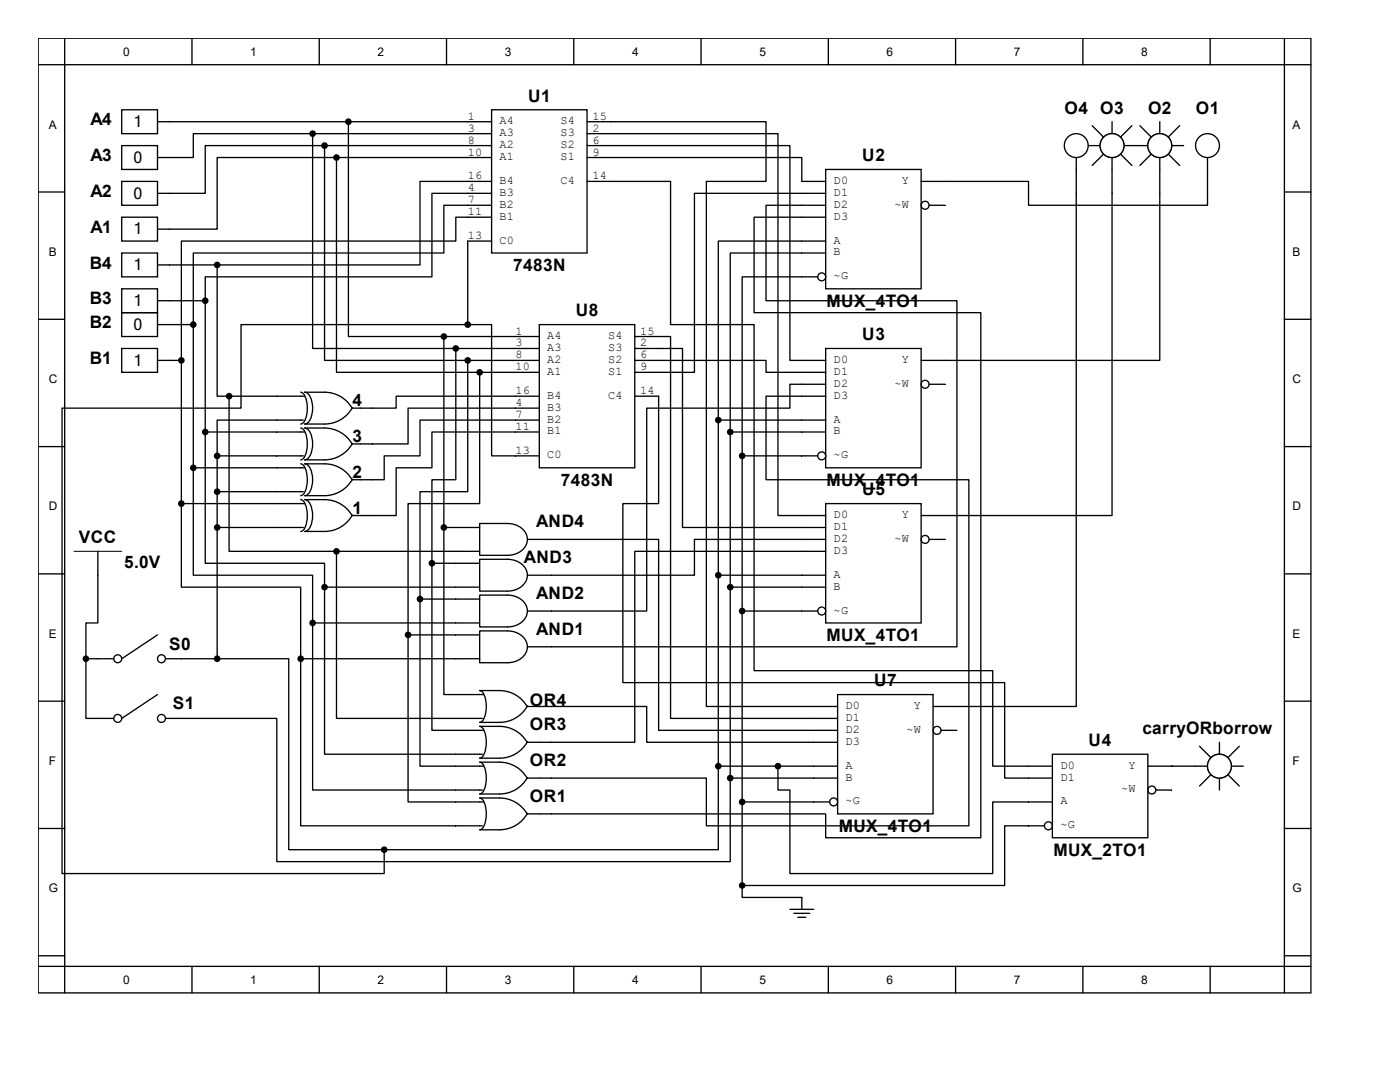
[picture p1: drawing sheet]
<svg xmlns="http://www.w3.org/2000/svg" width="279mm" height="216mm" viewBox="0 0 279 216" stroke-linecap="round" stroke-linejoin="round" font-family="sans-serif">
<g fill="none" stroke="#000" stroke-width=".26">
<path d="M7.6 7.6h254v190.5h-254zM7.6 12.9h254M12.9 7.6v190.5M38.3 7.6v5.3M63.7 7.6v5.3M89.1 7.6v5.3M114.5 7.6v5.3M139.9 7.6v5.3M165.3 7.6v5.3M190.7 7.6v5.3M216.1 7.6v5.3M241.5 7.6v5.3"/>
<path d="M256.3 7.6v190.5M7.6 38.3h5.3M24.3 21.9h7.1v4.8h-7.1zM24.3 29.1h7.1v4.7h-7.1zM24.3 36.2h7.1v4.8h-7.1zM31.4 31.4h2.4M31.4 24.3h2.4M31.4 38.6h2.4M93.3 29.1h4.8M93.3 31.4h4.8M93.3 24.3h4.8M93.3 26.7h4.8"/>
<path d="M93.3 36.2h4.8M93.3 38.6h4.8M98.1 21.9h19.1v28.6h-19.1zM117.2 29.1h4.7M117.2 31.4h4.7M117.2 24.3h4.7M117.2 26.7h4.7M117.2 36.2h4.7M160 36.2h4.8M160 38.6h4.8M164.8 33.8h19v23.8h-19zM183.8 36.2h4.8"/>
<path d="M226.7 29.1h2.4M227.5 25.1l2.4 2.4M229.9 30.6l-2.4 2.4M231.5 24.3v2.4M231.5 31.4v2.4M233 30.6l2.4 2.4M233.8 29.1h2.4M235.4 25.1l-2.4 2.4M241 31.4v7.2M256.3 38.3h5.3M24.3 43.3h7.1v4.8h-7.1zM24.3 50.5h7.1v4.7h-7.1z"/>
<path d="M24.3 57.6h7.1v4.8h-7.1zM31.4 45.7h2.4M31.4 52.9h2.4M93.3 41h4.8M93.3 48.1h4.8M93.3 43.3h4.8M160 41h4.8M160 48.1h4.8M160 43.3h4.8M160 50.5h4.8M160 55.2h3.2M185.4 41h3.2"/>
<path d="M7.6 63.7h5.3M24.3 62.4h7.1v4.8h-7.1zM24.3 69.5h7.1v4.8h-7.1zM31.4 60h2.4M31.4 64.8h2.4M31.4 71.9h2.4M55.2 79.1h5.6M60 78.3a2.4 2.4 0 0 1 1.3 2.4v1.5a2.4 2.4 0 0 1-1.3 2.4M160 71.9h4.8M160 79.1h4.8M160 74.3h4.8M160 76.7h4.8"/>
<path d="M164.8 69.5h19v23.8h-19zM183.8 71.9h4.8M185.4 76.7h3.2M256.3 63.7h5.3M7.6 89.1h5.3M55.2 83.8h5.3M55.2 86.2h5.6M55.2 91h5.3M55.2 93.3h5.6M55.2 98.1h5.3M60 99.7a2.4 2.4 0 0 1 1.3 2.4v1.5a2.4 2.4 0 0 1-1.3 2.4M60 85.4a2.4 2.4 0 0 1 1.3 2.5v1.4a2.4 2.4 0 0 1-1.3 2.5"/>
<path d="M60 92.6a2.4 2.4 0 0 1 1.3 2.4v1.5a2.4 2.4 0 0 1-1.3 2.4M70.3 81.4h4M70.3 88.6h4M70.3 95.7h4M70.3 81.3a6.3 6.3 0 0 1-5.5 3.3h-4a2.38 2.38 0 0 0 1.5-2.4 4.1 4.1 0 0 0-1.1-3.9h-.4h4a6.3 6.3 0 0 1 5.5 3.2M70.3 88.5a6.3 6.3 0 0 1-5.5 3.3h-4a2.38 2.38 0 0 0 1.5-2.5 4.1 4.1 0 0 0-1.1-3.8l-.4-.1h4a6.3 6.3 0 0 1 5.5 3.2M70.3 95.6a6.3 6.3 0 0 1-5.5 3.3h-4a2.38 2.38 0 0 0 1.5-2.4 4.1 4.1 0 0 0-1.1-3.9h-.4h4a6.3 6.3 0 0 1 5.5 3.2M160 83.8h4.8M160 86.2h4.8M160 91h3.2M256.3 89.1h5.3M7.6 114.5h5.3"/>
<path d="M19.5 110v4.8M55.2 100.5h5.6M55.2 105.3h5.3M70.3 102.9h4M70.3 102.8a6.3 6.3 0 0 1-5.5 3.2h-4a2.38 2.38 0 0 0 1.5-2.4 4.1 4.1 0 0 0-1.1-3.8l-.4-.1h4a6.3 6.3 0 0 1 5.5 3.2M160 105.3h4.8M160 102.9h4.8M160 114.8h4.8M160 117.2h4.8M160 107.6h4.8M160 110h4.8M164.8 100.5h19v23.8h-19z"/>
<path d="M183.8 102.9h4.8M185.4 107.6h3.2M256.3 114.5h5.3M7.6 139.9h5.3M19.5 131.4h3.2M31.4 126.7l-7.1 4.7M31.4 138.6l-7.1 4.8M33 131.4h3.2M160 121.9h3.2M167.2 138.6h19v23.8h-19zM256.3 139.9h5.3M19.5 143.4h3.2"/>
<path d="M33 143.4h3.2M162.4 143.4h4.8M162.4 152.9h4.8M162.4 155.3h4.8M162.4 141h4.8M162.4 145.7h4.8M162.4 148.1h4.8M186.2 141h4.8M187.8 145.7h3.2M7.6 165.3h5.3M160 179.1v2.4M162.4 160h3.2"/>
<path d="M256.3 165.3h5.3M7.6 190.7h5.3M7.6 192.8h254M38.3 192.8v5.3M63.7 192.8v5.3M89.1 192.8v5.3M114.5 192.8v5.3M139.9 192.8v5.3M157.6 181.5h4.8M158.4 182.2h3.2M159.2 183h1.6M165.3 192.8v5.3"/>
<path d="M190.7 192.8v5.3M216.1 192.8v5.3M241.5 192.8v5.3M256.3 190.7h5.3"/>
<circle cx="231.5" cy="29.1" r="2.38"/>
<circle cx="241" cy="29.1" r="2.38"/>
<circle cx="164" cy="55.2" r=".79"/>
<circle cx="184.6" cy="41" r=".79"/>
<circle cx="184.6" cy="76.7" r=".79"/>
<circle cx="164" cy="91" r=".79"/>
<circle cx="184.6" cy="107.6" r=".79"/>
<circle cx="23.5" cy="131.4" r=".79"/>
<circle cx="32.2" cy="131.4" r=".79"/>
<circle cx="164" cy="121.9" r=".79"/>
<circle cx="23.5" cy="143.4" r=".79"/>
<circle cx="32.2" cy="143.4" r=".79"/>
<circle cx="187" cy="145.7" r=".79"/>
<circle cx="166.4" cy="160" r=".79"/>
</g>
<path d="M14.8 110h9.5" fill="none" stroke="#000" stroke-width=".2"/>
<circle cx="231.5" cy="29.1" r="2.38" fill="#fff" stroke="#000" stroke-width=".26"/>
<g fill="none" stroke="#000" stroke-width=".26">
<path d="M217.2 29.1h2.4M218 25.1l2.3 2.4M220.3 30.6l-2.3 2.4M221.9 24.3v2.4M221.9 31.4v2.4M223.5 30.6l2.4 2.4M224.3 29.1h2.4M225.9 25.1l-2.4 2.4M231.5 33.8v4.8"/>
<circle cx="221.9" cy="29.1" r="2.38"/>
</g>
<circle cx="221.9" cy="29.1" r="2.38" fill="#fff" stroke="#000" stroke-width=".26"/>
<g fill="none" stroke="#000" stroke-width=".26">
<path d="M33.8 24.3h59.5M62.4 26.7h-23.8v4.7h-4.8M62.4 26.7v42.8h28.6M62.4 26.7h30.9M64.8 29.1h-23.8v9.5h-7.2M64.8 29.1v42.8h28.5M64.8 29.1h28.5M67.2 31.4h-23.9v14.3h-9.5M67.2 31.4v42.9h28.5M67.2 31.4h26.1M69.5 24.3v42.9h19.1M93.3 38.6h-7.1v16.6h-45.2v4.8"/>
<path d="M93.3 36.2h-9.5v16.7h-40.5M121.9 31.4h38.1v4.8M121.9 29.1h35.7v42.8h2.4M121.9 26.7h33.4v76.2h4.7M121.9 24.3h31v11.9h-11.9v104.8h21.4M160 38.6h-21.4v35.7h-11.9M188.6 36.2h16.7v4.8h35.7v-2.4M214.8 31.4v109.6h-23.8M221.9 33.8v69.1h-33.3M231.5 38.6v33.3h-42.9M33.8 52.9h9.5M43.3 52.9v26.2h2.4"/>
<path d="M93.3 43.3h-2.3v4.8h-54.8v23.8M93.3 41h-4.7v9.5h-50v14.3M160 43.3h-9.5v19.1h45.2v104.8h-30.9v-4.8h-59.5M160 48.1h-16.6v35.7M160 50.5h-14.3v35.7M160 41h-7.1v19h38.1v69.1h-85.7M33.8 71.9h2.4M33.8 64.8h4.8M33.8 60h7.2M36.2 71.9v28.6M38.6 64.8v28.5M41 60v26.2"/>
<path d="M45.7 79.1v30.9h21.5M45.7 79.1h9.5M88.6 67.2h19M88.6 67.2v38.1M91 69.5v26.2h-4.8v16.7M91 69.5h16.6M93.3 71.9v26.2h-9.5v21.4M93.3 71.9h14.3M95.7 74.3v26.2h-14.3v26.2M95.7 74.3h11.9M107.6 64.8h19.1v28.5h-19.1zM107.6 79.1h-28.5v2.3h-4.8"/>
<path d="M126.7 71.9h26.2v2.4h7.1M126.7 69.5h9.5v35.8h23.8M126.7 67.2h7.1v76.2h28.6M126.7 79.1h4.7M160 79.1h-7.1v16.6h40.5v69.1h-52.4v-9.5h-35.7M160 76.7h-2.4v4.7h-28.5v40.5h-23.8M38.6 93.3v21.5h23.8v9.5M38.6 93.3h16.6M41 86.2v26.2h23.8v4.8M41 86.2h14.2M43.3 91h11.9M43.3 91v40.4h-7.1"/>
<path d="M43.3 98.1h11.9M55.2 83.8h-11.9v7.2M102.9 91h4.7M107.6 81.4h-26.2v7.2h-7.1M107.6 83.8h-23.8v7.2h-7.1v4.7h-2.4M107.6 86.2h-21.4v7.1h-7.1v9.6h-4.8M143.4 83.8h16.6M143.4 83.8v69.1M145.7 86.2h14.3M145.7 86.2v69.1M19.5 114.8v9.5h-2.4v7.1M36.2 100.5v16.7h23.8v14.2"/>
<path d="M36.2 100.5h19M43.3 105.3h11.9M64.8 117.2v33.3h31.5M64.8 117.2h30.9M67.2 110v33.4h29.1M67.2 110h28.5M83.8 119.5v33.4h12.7M83.8 119.5h11.9M86.2 112.4v33.3h10.3M86.2 112.4h9.5M88.6 105.3v33.3h7.9M88.6 105.3h7.1"/>
<path d="M95.7 104.5h5.6a3.6 3.6 0 0 1 4 3.1 3.6 3.6 0 0 1-4 3.2h-5.6zM95.7 118.7h5.6a3.6 3.6 0 0 1 4 3.2 3.6 3.6 0 0 1-4 3.2h-5.6zM95.7 111.6h5.6a3.6 3.6 0 0 1 4 3.2 3.6 3.6 0 0 1-4 3.2h-5.6zM105.3 107.6h26.1v38.1h31M143.4 114.8h16.6M145.7 117.2h14.3M160 107.6h-21.4v7.2h-33.3M160 110h-33.3v38.1h-21.4M17.1 131.4v12h2.4M17.1 131.4h2.4M60 131.4v33.4h36.3M60 131.4h35.7"/>
<path d="M62.4 124.3v33.3h33.9M62.4 124.3h33.3M81.4 126.7v33.3h15.1M81.4 126.7h14.3M95.7 125.9h5.6a3.6 3.6 0 0 1 4 3.2 3.6 3.6 0 0 1-4 3.1h-5.6zM36.2 143.4h19v28.5h90.5v-16.6M105.3 141h23.8v7.1h33.3M105.3 140.9a6.3 6.3 0 0 1-5.6 3.2h-4a2.4 2.4 0 0 0 1.3-2.4v-1.5a2.4 2.4 0 0 0-1.3-2.4h4a6.3 6.3 0 0 1 5.5 3.2M105.3 155.1a6.3 6.3 0 0 1-5.6 3.3h-4a2.4 2.4 0 0 0 1.3-2.4v-1.5a2.4 2.4 0 0 0-1.3-2.4h4a6.3 6.3 0 0 1 5.5 3.2M105.3 148a6.3 6.3 0 0 1-5.6 3.3h-4a2.4 2.4 0 0 0 1.3-2.5v-1.4a2.4 2.4 0 0 0-1.3-2.5h4a6.3 6.3 0 0 1 5.5 3.2M145.7 155.3h16.7M238.6 152.9h2.4"/>
<path d="M239.4 148.9l2.4 2.4M241.8 154.5l-2.4 2.3M243.4 148.1v2.4M243.4 155.3v2.3M245 154.5l2.3 2.3M245.7 152.9h2.4M247.3 148.9l-2.3 2.4M105.3 162.3a6.3 6.3 0 0 1-5.6 3.3h-4a2.4 2.4 0 0 0 1.3-2.5v-1.4a2.4 2.4 0 0 0-1.3-2.5h4a6.3 6.3 0 0 1 5.5 3.2"/>
<circle cx="214.8" cy="29.1" r="2.38"/>
<circle cx="243.4" cy="152.9" r="2.38"/>
</g>
<g fill="#000" stroke="#000" stroke-width=".26">
<circle cx="62.4" cy="26.7" r=".53"/>
<circle cx="64.8" cy="29.1" r=".53"/>
<circle cx="67.2" cy="31.4" r=".53"/>
<circle cx="69.5" cy="24.3" r=".53"/>
<circle cx="43.3" cy="52.9" r=".53"/>
<circle cx="36.2" cy="71.9" r=".53"/>
<circle cx="38.6" cy="64.8" r=".53"/>
<circle cx="41" cy="60" r=".53"/>
<circle cx="45.7" cy="79.1" r=".53"/>
<circle cx="88.6" cy="67.2" r=".53"/>
<circle cx="91" cy="69.5" r=".53"/>
<circle cx="93.3" cy="71.9" r=".53"/>
<circle cx="95.7" cy="74.3" r=".53"/>
<circle cx="38.6" cy="93.3" r=".53"/>
<circle cx="41" cy="86.2" r=".53"/>
<circle cx="43.3" cy="98.1" r=".53"/>
<circle cx="43.3" cy="91" r=".53"/>
<circle cx="143.4" cy="83.8" r=".53"/>
<circle cx="145.7" cy="86.2" r=".53"/>
<circle cx="36.2" cy="100.5" r=".53"/>
<circle cx="43.3" cy="105.3" r=".53"/>
<circle cx="64.8" cy="117.2" r=".53"/>
<circle cx="67.2" cy="110" r=".53"/>
<circle cx="83.8" cy="119.5" r=".53"/>
<circle cx="86.2" cy="112.4" r=".53"/>
<circle cx="88.6" cy="105.3" r=".53"/>
<circle cx="143.4" cy="114.8" r=".53"/>
<circle cx="145.7" cy="117.2" r=".53"/>
<circle cx="17.1" cy="131.4" r=".53"/>
<circle cx="43.3" cy="131.4" r=".53"/>
<circle cx="60" cy="131.4" r=".53"/>
<circle cx="62.4" cy="124.3" r=".53"/>
<circle cx="81.4" cy="126.7" r=".53"/>
<circle cx="143.4" cy="152.9" r=".53"/>
<circle cx="145.7" cy="155.3" r=".53"/>
</g>
<circle cx="243.4" cy="152.9" r="2.38" fill="#fff" stroke="#000" stroke-width=".26"/>
<g fill="none" stroke="#000" stroke-width=".26">
<path d="M121.9 36.2h11.9v28.6h16.7v69h47.6v19.1h11.9M93.3 48.1v16.7M160 55.2h-11.9v35.8M93.3 64.8h-45.2v16.6h-35.7v92.9h64.3v-4.8M93.3 64.8h4.8v26.2h4.8M131.4 79.1v21.4h-7.1v35.7h76.2v19.1h9.5M148.1 91h11.9M148.1 91v85.7M43.3 131.4h14.3v38.1h19.1M148.1 121.9h11.9M155.3 152.9v4.7h2.3v16.7h40.5v-14.3h11.9M162.4 152.9h-19v16.6h-66.7"/>
<path d="M210 150.5h19.1v16.7h-19.1zM229.1 152.9h9.5M230.7 157.6h3.1M233.8 152.9h.1M148.1 176.7v2.4h11.9M148.1 160h14.3M208.4 164.8h-7.9v11.9h-52.4"/>
<circle cx="229.9" cy="157.6" r=".79"/>
<circle cx="209.2" cy="164.8" r=".79"/>
</g>
<g fill="#000" stroke="#000" stroke-width=".26">
<circle cx="93.3" cy="64.8" r=".53"/>
<circle cx="148.1" cy="91" r=".53"/>
<circle cx="148.1" cy="121.9" r=".53"/>
<circle cx="155.3" cy="152.9" r=".53"/>
<circle cx="76.7" cy="169.5" r=".53"/>
<circle cx="148.1" cy="176.7" r=".53"/>
<circle cx="148.1" cy="160" r=".53"/>
</g>
<g font-size="3.4">
<text x="105.4" y="20.3">U1</text>
<text x="212.4" y="22.6">O4</text>
<text x="219.6" y="22.6">O3</text>
<text x="229.1" y="22.6">O2</text>
<text x="238.6" y="22.6">O1</text>
<text x="18.1" y="25">A4</text>
<text x="18.1" y="32.2">A3</text>
<text x="172" y="32.2">U2</text>
<text x="18.1" y="39.3">A2</text>
<text x="18.1" y="46.5">A1</text>
<text x="17.9" y="53.6">B4</text>
<text x="102.4" y="54.1">7483N</text>
<text x="17.9" y="60.7">B3</text>
<text x="17.9" y="65.5">B2</text>
<text x="114.9" y="63.1">U8</text>
<text x="165" y="61.3">MUX_4TO1</text>
<text x="172" y="67.9">U3</text>
<text x="17.9" y="72.6">B1</text>
<text x="70.3" y="81.1">4</text>
<text x="70.3" y="88.3">3</text>
<text x="70.3" y="95.4">2</text>
<text x="111.9" y="97">7483N</text>
<text x="165" y="97">MUX_4TO1</text>
<text x="172" y="98.8">U5</text>
<text x="70.3" y="102.6">1</text>
<text x="107" y="105.2">AND4</text>
<text x="15.7" y="108.4">VCC</text>
<text x="24.8" y="113.4">5.0V</text>
<text x="104.6" y="112.4">AND3</text>
<text x="107" y="119.5">AND2</text>
<text x="33.8" y="129.8">S0</text>
<text x="107" y="126.6">AND1</text>
<text x="165" y="128">MUX_4TO1</text>
<text x="174.5" y="136.9">U7</text>
<text x="34.5" y="141.4">S1</text>
<text x="105.7" y="140.9">OR4</text>
<text x="105.7" y="145.7">OR3</text>
<text x="217.3" y="148.8">U4</text>
<text x="228" y="146.5">carryORborrow</text>
<text x="105.7" y="152.8">OR2</text>
<text x="105.7" y="160">OR1</text>
<text x="167.4" y="166.1">MUX_4TO1</text>
<text x="210.2" y="170.8">MUX_2TO1</text>
</g>
<g font-size="3.2">
<text x="26.7" y="25.4">1</text>
<text x="26.7" y="32.5">0</text>
<text x="26.7" y="39.6">0</text>
<text x="26.7" y="46.8">1</text>
<text x="26.7" y="53.9">1</text>
<text x="26.7" y="61.1">1</text>
<text x="26.7" y="65.8">0</text>
<text x="26.7" y="73">1</text>
</g>
<g font-size="2.4">
<text x="24.6" y="11.1">0</text>
<text x="50" y="11.1">1</text>
<text x="75.4" y="11.1">2</text>
<text x="100.8" y="11.1">3</text>
<text x="126.2" y="11.1">4</text>
<text x="151.6" y="11.1">5</text>
<text x="177" y="11.1">6</text>
<text x="202.4" y="11.1">7</text>
<text x="227.8" y="11.1">8</text>
<text x="93.3" y="23.9">1</text>
<text x="118.2" y="23.9">15</text>
<text x="9.7" y="25.7">A</text>
<text x="93.3" y="28.7">8</text>
<text x="93.3" y="26.3">3</text>
<text x="99.7" y="29.5">A2</text>
<text x="99.7" y="24.8">A4</text>
<text x="99.7" y="27.2">A3</text>
<text x="111.8" y="24.8">S4</text>
<text x="111.8" y="27.2">S3</text>
<text x="111.8" y="29.5">S2</text>
<text x="118.2" y="26.3">2</text>
<text x="118.2" y="28.7">6</text>
<text x="257.9" y="25.7">A</text>
<text x="93.3" y="31">10</text>
<text x="93.3" y="35.8">16</text>
<text x="99.7" y="31.9">A1</text>
<text x="111.8" y="31.9">S1</text>
<text x="118.2" y="35.8">14</text>
<text x="118.2" y="31">9</text>
<text x="93.3" y="40.6">7</text>
<text x="93.3" y="38.2">4</text>
<text x="99.7" y="41.4">B2</text>
<text x="99.7" y="36.7">B4</text>
<text x="99.7" y="39.1">B3</text>
<text x="111.8" y="36.7">C4</text>
<text x="166.4" y="36.7">D0</text>
<text x="166.4" y="39.1">D1</text>
<text x="166.4" y="41.4">D2</text>
<text x="178.5" y="41.4">~W</text>
<text x="180" y="36.7">Y</text>
<text x="93.3" y="47.7">13</text>
<text x="93.3" y="42.9">11</text>
<text x="99.7" y="43.8">B1</text>
<text x="166.4" y="43.8">D3</text>
<text x="9.7" y="51.1">B</text>
<text x="99.7" y="48.6">C0</text>
<text x="166.4" y="48.6">A</text>
<text x="166.4" y="51">B</text>
<text x="257.9" y="51.1">B</text>
<text x="166.4" y="55.8">~G</text>
<text x="102.9" y="71.5">8</text>
<text x="102.9" y="66.8">1</text>
<text x="102.9" y="69.1">3</text>
<text x="109.2" y="67.6">A4</text>
<text x="109.2" y="70">A3</text>
<text x="121.4" y="67.6">S4</text>
<text x="121.4" y="70">S3</text>
<text x="127.8" y="66.8">15</text>
<text x="127.8" y="69.1">2</text>
<text x="127.8" y="71.5">6</text>
<text x="9.7" y="76.5">C</text>
<text x="102.9" y="73.9">10</text>
<text x="109.2" y="72.4">A2</text>
<text x="109.2" y="74.8">A1</text>
<text x="121.4" y="72.4">S2</text>
<text x="121.4" y="74.8">S1</text>
<text x="127.8" y="73.9">9</text>
<text x="166.4" y="72.4">D0</text>
<text x="166.4" y="74.8">D1</text>
<text x="166.4" y="77.2">D2</text>
<text x="178.5" y="77.2">~W</text>
<text x="180" y="72.4">Y</text>
<text x="257.9" y="76.5">C</text>
<text x="102.9" y="83.4">7</text>
<text x="102.9" y="78.7">16</text>
<text x="102.9" y="81">4</text>
<text x="109.2" y="79.5">B4</text>
<text x="109.2" y="81.9">B3</text>
<text x="121.4" y="79.5">C4</text>
<text x="127.8" y="78.7">14</text>
<text x="166.4" y="79.5">D3</text>
<text x="102.9" y="85.8">11</text>
<text x="109.2" y="84.3">B2</text>
<text x="109.2" y="86.7">B1</text>
<text x="166.4" y="84.3">A</text>
<text x="166.4" y="86.7">B</text>
<text x="102.9" y="90.6">13</text>
<text x="109.2" y="91.4">C0</text>
<text x="166.4" y="91.4">~G</text>
<text x="9.7" y="101.9">D</text>
<text x="257.9" y="101.9">D</text>
<text x="166.4" y="103.4">D0</text>
<text x="166.4" y="105.7">D1</text>
<text x="180" y="103.4">Y</text>
<text x="166.4" y="108.1">D2</text>
<text x="166.4" y="110.5">D3</text>
<text x="178.5" y="108.1">~W</text>
<text x="166.4" y="115.3">A</text>
<text x="166.4" y="117.6">B</text>
<text x="166.4" y="122.4">~G</text>
<text x="9.7" y="127.3">E</text>
<text x="257.9" y="127.3">E</text>
<text x="168.7" y="141.5">D0</text>
<text x="168.7" y="143.8">D1</text>
<text x="182.4" y="141.5">Y</text>
<text x="168.7" y="146.2">D2</text>
<text x="168.7" y="148.6">D3</text>
<text x="180.9" y="146.2">~W</text>
<text x="9.7" y="152.7">F</text>
<text x="168.7" y="153.4">A</text>
<text x="168.7" y="155.7">B</text>
<text x="211.6" y="153.4">D0</text>
<text x="211.6" y="155.7">D1</text>
<text x="225.2" y="153.4">Y</text>
<text x="257.9" y="152.7">F</text>
<text x="168.7" y="160.5">~G</text>
<text x="211.6" y="160.5">A</text>
<text x="223.7" y="158.1">~W</text>
<text x="211.6" y="165.3">~G</text>
<text x="9.7" y="178.1">G</text>
<text x="257.9" y="178.1">G</text>
<text x="24.6" y="196.3">0</text>
<text x="50" y="196.3">1</text>
<text x="75.4" y="196.3">2</text>
<text x="100.8" y="196.3">3</text>
<text x="126.2" y="196.3">4</text>
<text x="151.6" y="196.3">5</text>
<text x="177" y="196.3">6</text>
<text x="202.4" y="196.3">7</text>
<text x="227.8" y="196.3">8</text>
</g>
</svg>
